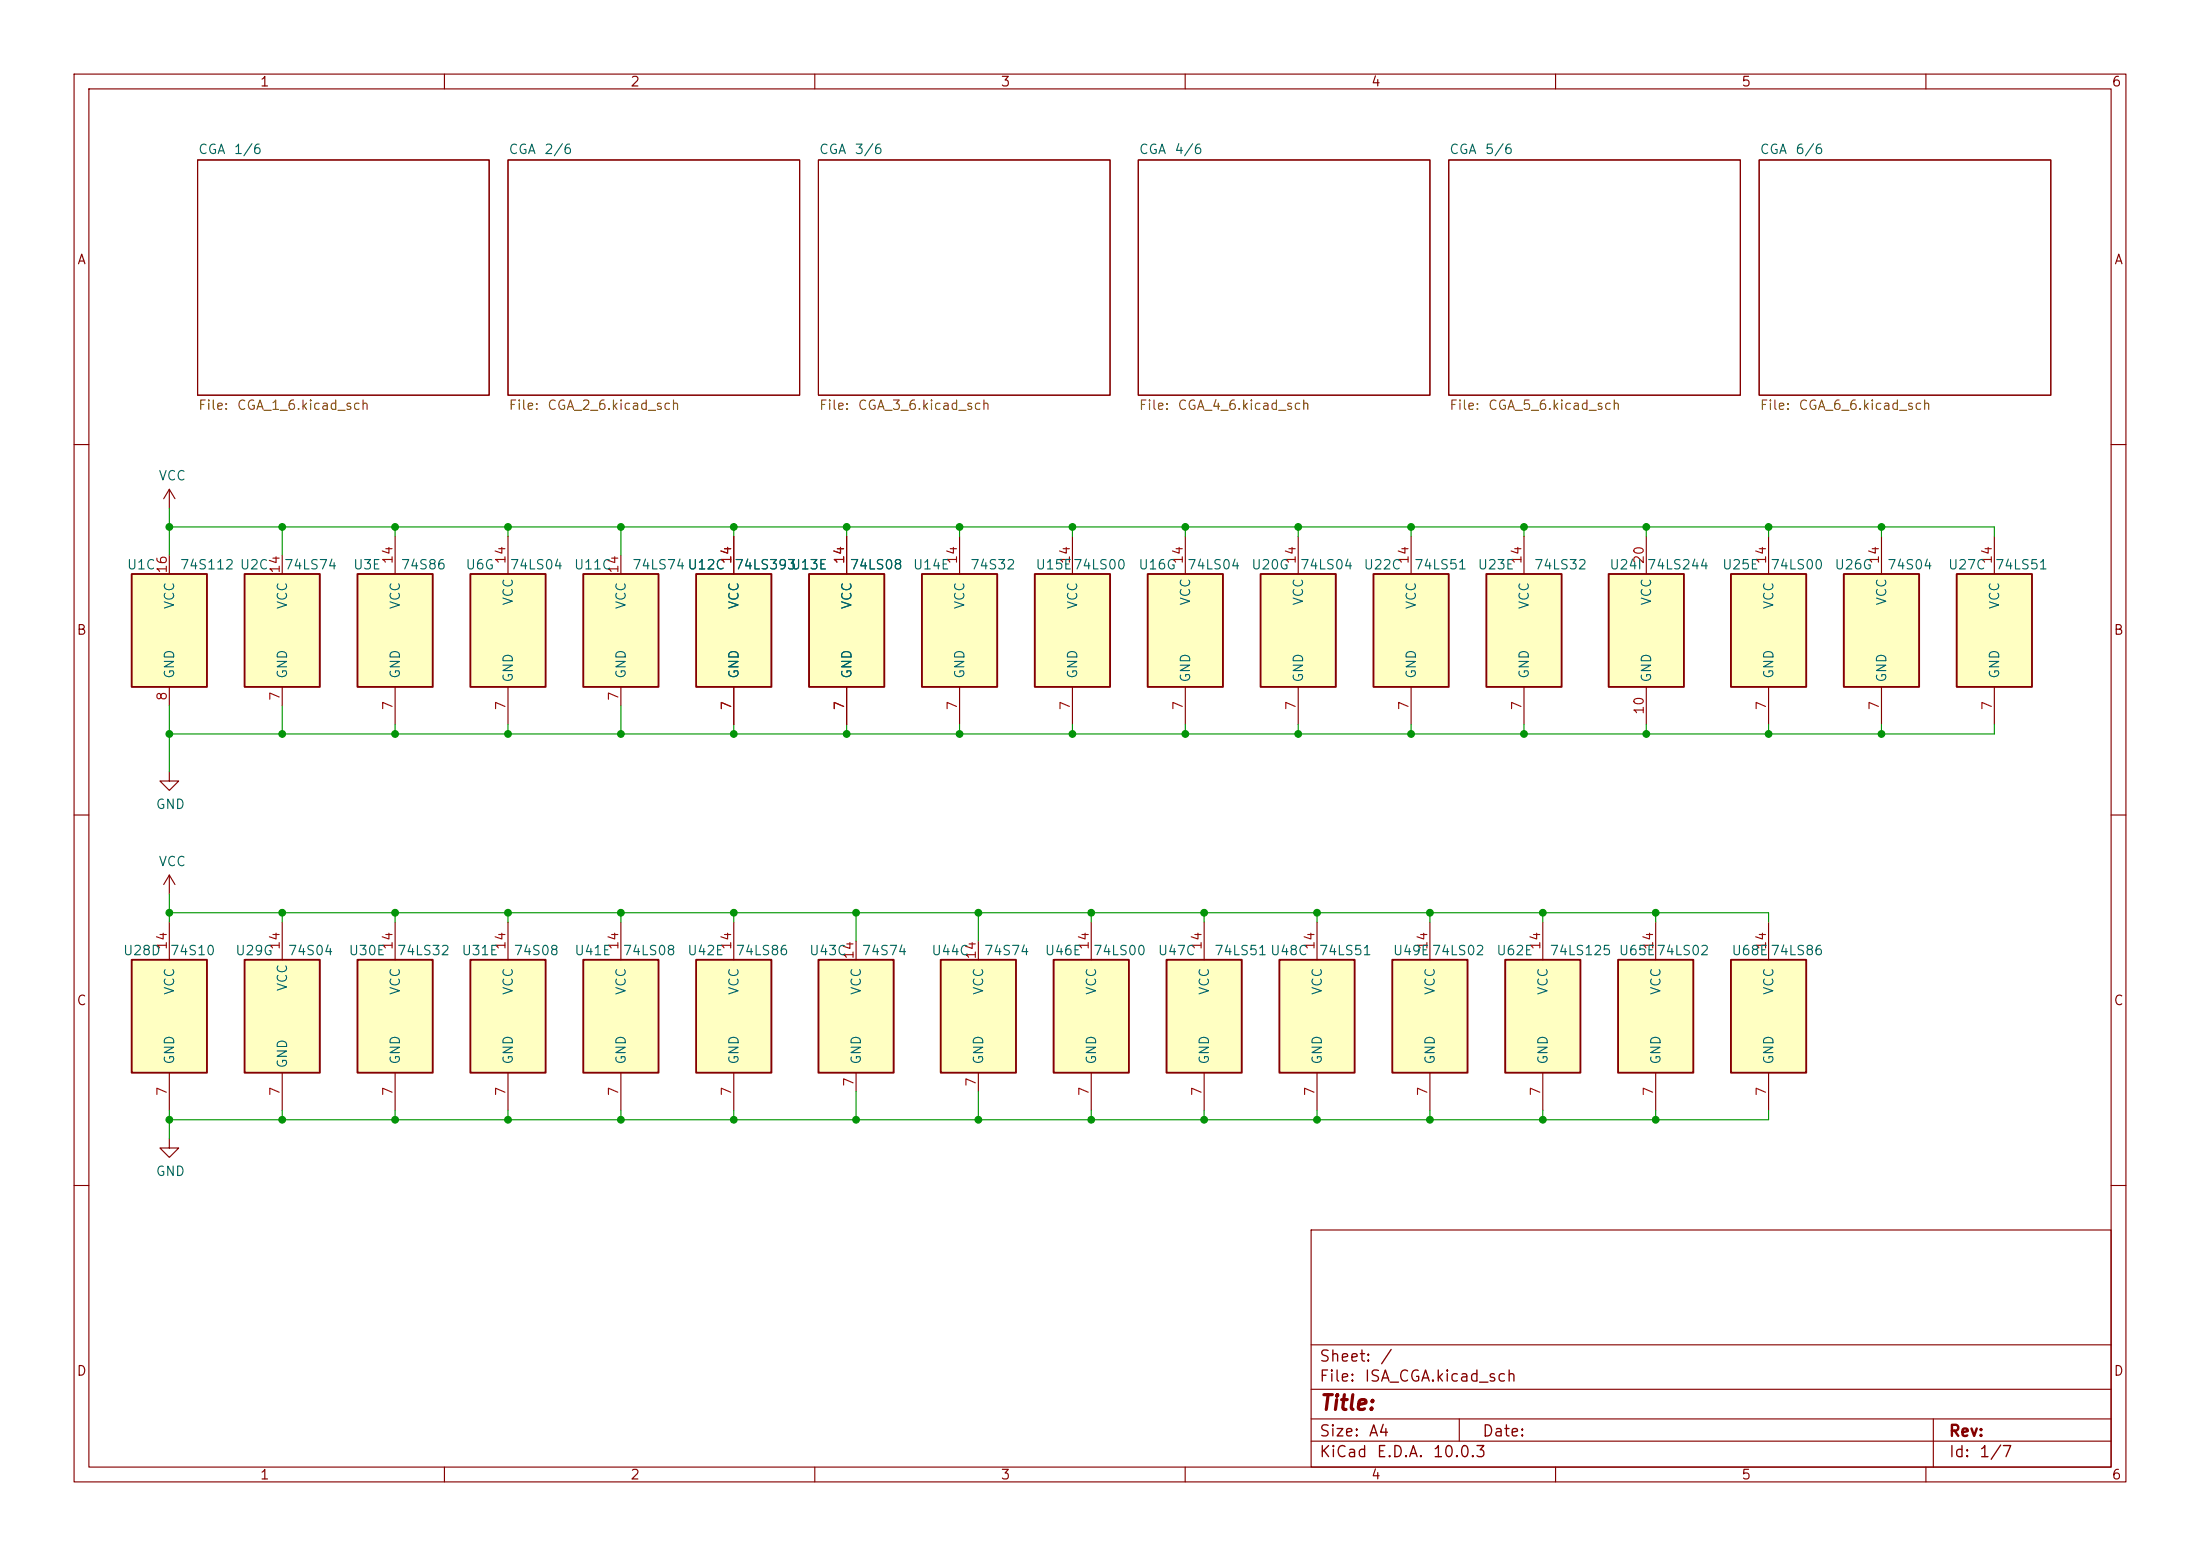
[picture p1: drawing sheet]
<svg xmlns="http://www.w3.org/2000/svg" width="297mm" height="210mm" viewBox="0 0 297 210" stroke-linecap="round" stroke-linejoin="round" font-family="sans-serif">
<g fill="none" stroke="#840000" stroke-width=".15">
<path d="M10 10h277v190h-277zM12 12h273v186h-273zM60 10v2M110 10v2M160 10v2M210 10v2M260 10v2M26.7 21.6h39.3v31.7h-39.3zM68.6 21.6h39.3v31.7h-39.3zM110.5 21.6h39.4v31.7h-39.4zM153.7 21.6h39.3v31.7h-39.3zM195.6 21.6h39.3v31.7h-39.3z"/>
<path d="M237.5 21.6h39.4v31.7h-39.4zM10 60h2M285 60h2M10 110h2M285 110h2M10 160h2M177 166h108v32h-108zM285 160h2M60 198v2M110 198v2M160 198v2M177 194.5h108"/>
<path d="M177 191.5h108M177 187.5h108M177 181.5h108M197 191.5v3M210 198v2M260 198v2M261 191.5v6.5"/>
</g>
<path d="M170.2 77.5h10.1v15.2h-10.1z" fill="#ffffc2"/>
<path d="M170.2 77.5h10.1v15.2h-10.1z" fill="none" stroke="#840000" stroke-width=".25"/>
<path d="M175.3 72.4v5.1M175.3 92.7v5.1" fill="none" stroke="#840000" stroke-width=".15"/>
<path d="M264.2 77.5h10.1v15.2h-10.1z" fill="#ffffc2"/>
<path d="M264.2 77.5h10.1v15.2h-10.1z" fill="none" stroke="#840000" stroke-width=".25"/>
<path d="M269.2 72.4v5.1M269.2 92.7v5.1" fill="none" stroke="#840000" stroke-width=".15"/>
<path d="M139.7 77.5h10.2v15.2h-10.2z" fill="#ffffc2"/>
<path d="M139.7 77.5h10.2v15.2h-10.2z" fill="none" stroke="#840000" stroke-width=".25"/>
<path d="M144.8 72.4v5.1M144.8 92.7v5.1" fill="none" stroke="#840000" stroke-width=".15"/>
<path d="M154.9 77.5h10.2v15.2h-10.2z" fill="#ffffc2"/>
<path d="M154.9 77.5h10.2v15.2h-10.2z" fill="none" stroke="#840000" stroke-width=".25"/>
<path d="M160 72.4v5.1M160 92.7v5.1M22.9 104.1v1.3h1.2l-1.2 1.3-1.3-1.3h1.3M22.9 118.1l-.8 1.3M22.9 118.1l.7 1.3M22.9 118.1v2.6" fill="none" stroke="#840000" stroke-width=".15"/>
<path d="M142.2 129.5h10.2v15.3h-10.2z" fill="#ffffc2"/>
<path d="M142.2 129.5h10.2v15.3h-10.2z" fill="none" stroke="#840000" stroke-width=".25"/>
<path d="M147.3 124.5v5M147.3 144.8v5.1" fill="none" stroke="#840000" stroke-width=".15"/>
<path d="M127 129.5h10.2v15.3h-10.2z" fill="#ffffc2"/>
<path d="M127 129.5h10.2v15.3h-10.2z" fill="none" stroke="#840000" stroke-width=".25"/>
<path d="M132.1 127v2.5M132.1 144.8v2.5" fill="none" stroke="#840000" stroke-width=".15"/>
<path d="M17.8 77.5h10.1v15.2h-10.1z" fill="#ffffc2"/>
<path d="M17.8 77.5h10.1v15.2h-10.1z" fill="none" stroke="#840000" stroke-width=".25"/>
<path d="M22.9 74.9v2.6M22.9 92.7v2.6" fill="none" stroke="#840000" stroke-width=".15"/>
<path d="M33 77.5h10.2v15.2h-10.2z" fill="#ffffc2"/>
<path d="M33 77.5h10.2v15.2h-10.2z" fill="none" stroke="#840000" stroke-width=".25"/>
<path d="M38.1 74.9v2.6M38.1 92.7v2.6" fill="none" stroke="#840000" stroke-width=".15"/>
<path d="M48.3 129.5h10.1v15.3h-10.1z" fill="#ffffc2"/>
<path d="M48.3 129.5h10.1v15.3h-10.1z" fill="none" stroke="#840000" stroke-width=".25"/>
<path d="M53.3 124.5v5M53.3 144.8v5.1" fill="none" stroke="#840000" stroke-width=".15"/>
<path d="M17.8 129.5h10.1v15.3h-10.1z" fill="#ffffc2"/>
<path d="M17.8 129.5h10.1v15.3h-10.1z" fill="none" stroke="#840000" stroke-width=".25"/>
<path d="M22.9 124.5v5M22.9 144.8v5.1" fill="none" stroke="#840000" stroke-width=".15"/>
<path d="M33 129.5h10.2v15.3h-10.2z" fill="#ffffc2"/>
<path d="M33 129.5h10.2v15.3h-10.2z" fill="none" stroke="#840000" stroke-width=".25"/>
<path d="M38.1 124.5v5M38.1 144.8v5.1" fill="none" stroke="#840000" stroke-width=".15"/>
<path d="M185.4 77.5h10.2v15.2h-10.2z" fill="#ffffc2"/>
<path d="M185.4 77.5h10.2v15.2h-10.2z" fill="none" stroke="#840000" stroke-width=".25"/>
<path d="M190.5 72.4v5.1M190.5 92.7v5.1" fill="none" stroke="#840000" stroke-width=".15"/>
<path d="M172.7 129.5h10.2v15.3h-10.2z" fill="#ffffc2"/>
<path d="M172.7 129.5h10.2v15.3h-10.2z" fill="none" stroke="#840000" stroke-width=".25"/>
<path d="M177.8 124.5v5M177.8 144.8v5.1" fill="none" stroke="#840000" stroke-width=".15"/>
<path d="M157.5 129.5h10.1v15.3h-10.1z" fill="#ffffc2"/>
<path d="M157.5 129.5h10.1v15.3h-10.1z" fill="none" stroke="#840000" stroke-width=".25"/>
<path d="M22.9 66l-.8 1.3M22.9 66l.7 1.3M22.9 66v2.6M162.6 124.5v5M162.6 144.8v5.1" fill="none" stroke="#840000" stroke-width=".15"/>
<path d="M124.5 77.5h10.1v15.2h-10.1z" fill="#ffffc2"/>
<path d="M124.5 77.5h10.1v15.2h-10.1z" fill="none" stroke="#840000" stroke-width=".25"/>
<path d="M129.5 72.4v5.1M129.5 92.7v5.1" fill="none" stroke="#840000" stroke-width=".15"/>
<path d="M109.2 77.5h10.2v15.2h-10.2z" fill="#ffffc2"/>
<path d="M109.2 77.5h10.2v15.2h-10.2z" fill="none" stroke="#840000" stroke-width=".25"/>
<path d="M114.3 72.4v5.1M114.3 92.7v5.1" fill="none" stroke="#840000" stroke-width=".15"/>
<path d="M78.7 77.5h10.2v15.2h-10.2z" fill="#ffffc2"/>
<path d="M78.7 77.5h10.2v15.2h-10.2z" fill="none" stroke="#840000" stroke-width=".25"/>
<path d="M83.8 74.9v2.6M83.8 92.7v2.6" fill="none" stroke="#840000" stroke-width=".15"/>
<path d="M94 77.5h10.1v15.2h-10.1z" fill="#ffffc2"/>
<path d="M94 77.5h10.1v15.2h-10.1z" fill="none" stroke="#840000" stroke-width=".25"/>
<path d="M99.1 72.4v5.1M99.1 92.7v5.1M22.9 153.7v1.2h1.2l-1.2 1.3-1.3-1.3h1.3" fill="none" stroke="#840000" stroke-width=".15"/>
<path d="M94 129.5h10.1v15.3h-10.1z" fill="#ffffc2"/>
<path d="M94 129.5h10.1v15.3h-10.1z" fill="none" stroke="#840000" stroke-width=".25"/>
<path d="M99.1 124.5v5M99.1 144.8v5.1" fill="none" stroke="#840000" stroke-width=".15"/>
<path d="M218.4 129.5h10.2v15.3h-10.2z" fill="#ffffc2"/>
<path d="M218.4 129.5h10.2v15.3h-10.2z" fill="none" stroke="#840000" stroke-width=".25"/>
<path d="M223.5 124.5v5M223.5 144.8v5.1" fill="none" stroke="#840000" stroke-width=".15"/>
<path d="M233.7 129.5h10.1v15.3h-10.1z" fill="#ffffc2"/>
<path d="M233.7 129.5h10.1v15.3h-10.1z" fill="none" stroke="#840000" stroke-width=".25"/>
<path d="M238.8 124.5v5M238.8 144.8v5.1" fill="none" stroke="#840000" stroke-width=".15"/>
<path d="M63.5 77.5h10.2v15.2h-10.2z" fill="#ffffc2"/>
<path d="M63.5 77.5h10.2v15.2h-10.2z" fill="none" stroke="#840000" stroke-width=".25"/>
<path d="M68.6 72.4v5.1M68.6 92.7v5.1" fill="none" stroke="#840000" stroke-width=".15"/>
<path d="M78.7 129.5h10.2v15.3h-10.2z" fill="#ffffc2"/>
<path d="M78.7 129.5h10.2v15.3h-10.2z" fill="none" stroke="#840000" stroke-width=".25"/>
<path d="M83.8 124.5v5M83.8 144.8v5.1" fill="none" stroke="#840000" stroke-width=".15"/>
<path d="M63.5 129.5h10.2v15.3h-10.2z" fill="#ffffc2"/>
<path d="M63.5 129.5h10.2v15.3h-10.2z" fill="none" stroke="#840000" stroke-width=".25"/>
<path d="M68.6 124.5v5M68.6 144.8v5.1" fill="none" stroke="#840000" stroke-width=".15"/>
<path d="M110.5 129.5h10.1v15.3h-10.1z" fill="#ffffc2"/>
<path d="M110.5 129.5h10.1v15.3h-10.1z" fill="none" stroke="#840000" stroke-width=".25"/>
<path d="M115.6 127v2.5M115.6 144.8v2.5" fill="none" stroke="#840000" stroke-width=".15"/>
<path d="M233.7 77.5h10.1v15.2h-10.1z" fill="#ffffc2"/>
<path d="M233.7 77.5h10.1v15.2h-10.1z" fill="none" stroke="#840000" stroke-width=".25"/>
<path d="M238.8 72.4v5.1M238.8 92.7v5.1" fill="none" stroke="#840000" stroke-width=".15"/>
<path d="M217.2 77.5h10.1v15.2h-10.1z" fill="#ffffc2"/>
<path d="M217.2 77.5h10.1v15.2h-10.1z" fill="none" stroke="#840000" stroke-width=".25"/>
<path d="M222.2 72.4v5.1M222.2 92.7v5.1" fill="none" stroke="#840000" stroke-width=".15"/>
<path d="M203.2 129.5h10.2v15.3h-10.2z" fill="#ffffc2"/>
<path d="M203.2 129.5h10.2v15.3h-10.2z" fill="none" stroke="#840000" stroke-width=".25"/>
<path d="M208.3 124.5v5M208.3 144.8v5.1" fill="none" stroke="#840000" stroke-width=".15"/>
<path d="M188 129.5h10.1v15.3h-10.1z" fill="#ffffc2"/>
<path d="M188 129.5h10.1v15.3h-10.1z" fill="none" stroke="#840000" stroke-width=".25"/>
<path d="M193 124.5v5M193 144.8v5.1" fill="none" stroke="#840000" stroke-width=".15"/>
<path d="M48.3 77.5h10.1v15.2h-10.1z" fill="#ffffc2"/>
<path d="M48.3 77.5h10.1v15.2h-10.1z" fill="none" stroke="#840000" stroke-width=".25"/>
<path d="M53.3 72.4v5.1M53.3 92.7v5.1" fill="none" stroke="#840000" stroke-width=".15"/>
<path d="M200.7 77.5h10.1v15.2h-10.1z" fill="#ffffc2"/>
<path d="M200.7 77.5h10.1v15.2h-10.1z" fill="none" stroke="#840000" stroke-width=".25"/>
<path d="M205.7 72.4v5.1M205.7 92.7v5.1" fill="none" stroke="#840000" stroke-width=".15"/>
<path d="M248.9 77.5h10.2v15.2h-10.2z" fill="#ffffc2"/>
<path d="M248.9 77.5h10.2v15.2h-10.2z" fill="none" stroke="#840000" stroke-width=".25"/>
<path d="M99.1 72.4v5.1M114.3 72.4v5.1M254 72.4v5.1M99.1 92.7v5.1M114.3 92.7v5.1M254 92.7v5.1" fill="none" stroke="#840000" stroke-width=".15"/>
<g fill="none" stroke="#009600" stroke-width=".15">
<path d="M22.9 71.1h246.3v1.3M22.9 68.6v6.3M38.1 71.1v3.8M53.3 71.1v1.3M68.6 71.1v1.3M83.8 71.1v3.8M99.1 71.1v1.3M114.3 71.1v1.3M129.5 71.1v1.3M144.8 71.1v1.3M160 71.1v1.3M175.3 71.1v1.3"/>
<path d="M190.5 71.1v1.3M205.7 71.1v1.3M222.2 71.1v1.3M238.8 71.1v1.3M254 71.1v1.3M22.9 95.3v8.8M38.1 95.3v3.8M53.3 97.8v1.3M68.6 97.8v1.3M83.8 95.3v3.8M99.1 97.8v1.3M114.3 97.8v1.3"/>
<path d="M129.5 97.8v1.3M144.8 97.8v1.3M160 97.8v1.3M175.3 97.8v1.3M190.5 97.8v1.3M205.7 97.8v1.3M222.2 97.8v1.3M238.8 97.8v1.3M254 97.8v1.3M269.2 97.8v1.3h-246.3M22.9 123.2h215.9v1.3M22.9 120.7v3.8"/>
<path d="M38.1 123.2v1.3M53.3 123.2v1.3M68.6 123.2v1.3M83.8 123.2v1.3M99.1 123.2v1.3M115.6 123.2v3.8M132.1 123.2v3.8M147.3 123.2v1.3M162.6 123.2v1.3M177.8 123.2v1.3M193 123.2v1.3M208.3 123.2v1.3"/>
<path d="M223.5 123.2v1.3M22.9 149.9v3.8M38.1 149.9v1.2M53.3 149.9v1.2M68.6 149.9v1.2M83.8 149.9v1.2M99.1 149.9v1.2M115.6 147.3v3.8M132.1 147.3v3.8M147.3 149.9v1.2M162.6 149.9v1.2M177.8 149.9v1.2"/>
<path d="M193 149.9v1.2M208.3 149.9v1.2M223.5 149.9v1.2M238.8 149.9v1.2h-215.9"/>
</g>
<g fill="#009600" stroke="#009600" stroke-width=".14">
<circle cx="222.2" cy="71.1" r=".46"/>
<circle cx="205.7" cy="71.1" r=".46"/>
<circle cx="254" cy="99.1" r=".46"/>
<circle cx="238.8" cy="99.1" r=".46"/>
<circle cx="222.2" cy="99.1" r=".46"/>
<circle cx="238.8" cy="71.1" r=".46"/>
<circle cx="254" cy="71.1" r=".46"/>
<circle cx="205.7" cy="99.1" r=".46"/>
<circle cx="53.3" cy="151.1" r=".46"/>
<circle cx="38.1" cy="151.1" r=".46"/>
<circle cx="53.3" cy="123.2" r=".46"/>
<circle cx="38.1" cy="123.2" r=".46"/>
<circle cx="22.9" cy="71.1" r=".46"/>
<circle cx="38.1" cy="71.1" r=".46"/>
<circle cx="22.9" cy="123.2" r=".46"/>
<circle cx="38.1" cy="99.1" r=".46"/>
<circle cx="22.9" cy="99.1" r=".46"/>
<circle cx="22.9" cy="151.1" r=".46"/>
<circle cx="144.8" cy="99.1" r=".46"/>
<circle cx="132.1" cy="123.2" r=".46"/>
<circle cx="129.5" cy="99.1" r=".46"/>
<circle cx="147.3" cy="123.2" r=".46"/>
<circle cx="144.8" cy="71.1" r=".46"/>
<circle cx="160" cy="71.1" r=".46"/>
<circle cx="190.5" cy="71.1" r=".46"/>
<circle cx="175.3" cy="71.1" r=".46"/>
<circle cx="175.3" cy="99.1" r=".46"/>
<circle cx="190.5" cy="99.1" r=".46"/>
<circle cx="160" cy="99.1" r=".46"/>
<circle cx="129.5" cy="71.1" r=".46"/>
<circle cx="114.3" cy="99.1" r=".46"/>
<circle cx="99.1" cy="99.1" r=".46"/>
<circle cx="115.6" cy="151.1" r=".46"/>
<circle cx="99.1" cy="151.1" r=".46"/>
<circle cx="83.8" cy="151.1" r=".46"/>
<circle cx="115.6" cy="123.2" r=".46"/>
<circle cx="99.1" cy="123.2" r=".46"/>
<circle cx="68.6" cy="151.1" r=".46"/>
<circle cx="53.3" cy="99.1" r=".46"/>
<circle cx="68.6" cy="99.1" r=".46"/>
<circle cx="83.8" cy="123.2" r=".46"/>
<circle cx="68.6" cy="123.2" r=".46"/>
<circle cx="99.1" cy="71.1" r=".46"/>
<circle cx="53.3" cy="71.1" r=".46"/>
<circle cx="68.6" cy="71.1" r=".46"/>
<circle cx="83.8" cy="99.1" r=".46"/>
<circle cx="83.8" cy="71.1" r=".46"/>
<circle cx="114.3" cy="71.1" r=".46"/>
<circle cx="177.8" cy="123.2" r=".46"/>
<circle cx="147.3" cy="151.1" r=".46"/>
<circle cx="162.6" cy="151.1" r=".46"/>
<circle cx="132.1" cy="151.1" r=".46"/>
<circle cx="162.6" cy="123.2" r=".46"/>
<circle cx="193" cy="151.1" r=".46"/>
<circle cx="177.8" cy="151.1" r=".46"/>
<circle cx="193" cy="123.2" r=".46"/>
<circle cx="208.3" cy="123.2" r=".46"/>
<circle cx="223.5" cy="123.2" r=".46"/>
<circle cx="223.5" cy="151.1" r=".46"/>
<circle cx="208.3" cy="151.1" r=".46"/>
</g>
<text font-size="2" fill="#840000" x="178" y="190.8">Title:</text>
<g font-size="1.5" fill="#840000">
<text x="178" y="184.2">Sheet:</text>
<text x="186.2" y="184.2">/</text>
<text x="178" y="186.9">File:</text>
<text x="184.1" y="186.9">ISA_CGA.kicad_sch</text>
<text x="178" y="197.1">KiCad</text>
<text x="178" y="194.3">Size:</text>
<text x="184.7" y="194.3">A4</text>
<text x="185.7" y="197.1">E.D.A.</text>
<text x="193.3" y="197.1">10.0.3</text>
<text x="200" y="194.3">Date:</text>
<text x="263" y="194.3">Rev:</text>
<text x="263" y="197.1">Id:</text>
<text x="267.1" y="197.1">1/7</text>
</g>
<g font-size="1.3" fill="#840000">
<text x="35" y="12">1</text>
<text x="85" y="12">2</text>
<text x="135" y="12">3</text>
<text x="185" y="12">4</text>
<text x="235" y="12">5</text>
<text x="285" y="12">6</text>
<text x="10.3" y="36">A</text>
<text x="285.3" y="36">A</text>
<text x="10.3" y="86">B</text>
<text x="285.3" y="86">B</text>
<text x="10.3" y="136">C</text>
<text x="285.3" y="136">C</text>
<text x="10.3" y="186">D</text>
<text x="285.3" y="186">D</text>
<text x="35" y="200">1</text>
<text x="85" y="200">2</text>
<text x="135" y="200">3</text>
<text x="185" y="200">4</text>
<text x="235" y="200">5</text>
<text x="285" y="200">6</text>
</g>
<g font-size="1.3" fill="#006464">
<text x="26.7" y="21.1">CGA</text>
<text x="31.5" y="21.1">1/6</text>
<text x="68.6" y="21.1">CGA</text>
<text x="73.4" y="21.1">2/6</text>
<text x="110.5" y="21.1">CGA</text>
<text x="115.3" y="21.1">3/6</text>
<text x="153.7" y="21.1">CGA</text>
<text x="158.5" y="21.1">4/6</text>
<text x="195.6" y="21.1">CGA</text>
<text x="200.4" y="21.1">5/6</text>
<text x="237.5" y="21.1">CGA</text>
<text x="242.3" y="21.1">6/6</text>
<text x="21.3" y="65.2">VCC</text>
<text x="17" y="77.2">U1C</text>
<text x="24.2" y="77.2">74S112 U2C</text>
<text x="38.3" y="77.2">74LS74</text>
<text x="47.6" y="77.2">U3E</text>
<text x="54" y="77.2">74S86</text>
<text x="62.8" y="77.2">U6G</text>
<text x="68.8" y="77.2">74LS04</text>
<text x="77.4" y="77.2">U11C</text>
<text x="85.3" y="77.2">74LS74U12C</text>
<text x="92.7" y="77.2">U12C</text>
<text x="99.1" y="77.2">74LS393</text>
<text x="106.6" y="77.2">U13E</text>
<text x="114.6" y="77.2">74LS08</text>
<text x="123.2" y="77.2">U14E</text>
<text x="130.9" y="77.2">74S32</text>
<text x="139.7" y="77.2">U15E</text>
<text x="144.8" y="77.2">74LS00</text>
<text x="153.6" y="77.2">U16G</text>
<text x="160.2" y="77.2">74LS04</text>
<text x="168.8" y="77.2">U20G</text>
<text x="175.4" y="77.2">74LS04</text>
<text x="184" y="77.2">U22C</text>
<text x="190.8" y="77.2">74LS51</text>
<text x="199.4" y="77.2">U23E</text>
<text x="207" y="77.2">74LS32</text>
<text x="217.2" y="77.2">U24I</text>
<text x="222.3" y="77.2">74LS244</text>
<text x="232.4" y="77.2">U25E</text>
<text x="238.9" y="77.2">74LS00</text>
<text x="247.6" y="77.2">U26G</text>
<text x="254.7" y="77.2">74S04</text>
<text x="262.9" y="77.2">U27C</text>
<text x="269.2" y="77.2">74LS51</text>
<text x="23.8" y="82.3" transform="rotate(-90 23.8 82.3)">VCC</text>
<text x="39.1" y="82.3" transform="rotate(-90 39.1 82.3)">VCC</text>
<text x="54.3" y="82.3" transform="rotate(-90 54.3 82.3)">VCC</text>
<text x="69.6" y="81.8" transform="rotate(-90 69.6 81.8)">VCC</text>
<text x="84.8" y="82.3" transform="rotate(-90 84.8 82.3)">VCC</text>
<text x="100" y="82.3" transform="rotate(-90 100 82.3)">VCC</text>
<text x="115.3" y="82.3" transform="rotate(-90 115.3 82.3)">VCC</text>
<text x="130.5" y="82.3" transform="rotate(-90 130.5 82.3)">VCC</text>
<text x="145.8" y="82.3" transform="rotate(-90 145.8 82.3)">VCC</text>
<text x="161" y="81.8" transform="rotate(-90 161 81.8)">VCC</text>
<text x="176.2" y="81.8" transform="rotate(-90 176.2 81.8)">VCC</text>
<text x="191.5" y="82.3" transform="rotate(-90 191.5 82.3)">VCC</text>
<text x="206.7" y="82.3" transform="rotate(-90 206.7 82.3)">VCC</text>
<text x="223.2" y="81.8" transform="rotate(-90 223.2 81.8)">VCC</text>
<text x="239.7" y="82.3" transform="rotate(-90 239.7 82.3)">VCC</text>
<text x="255" y="81.8" transform="rotate(-90 255 81.8)">VCC</text>
<text x="270.2" y="82.3" transform="rotate(-90 270.2 82.3)">VCC</text>
<text x="23.8" y="91.7" transform="rotate(-90 23.8 91.7)">GND</text>
<text x="39.1" y="91.7" transform="rotate(-90 39.1 91.7)">GND</text>
<text x="54.3" y="91.7" transform="rotate(-90 54.3 91.7)">GND</text>
<text x="69.6" y="92.2" transform="rotate(-90 69.6 92.2)">GND</text>
<text x="84.8" y="91.7" transform="rotate(-90 84.8 91.7)">GND</text>
<text x="100" y="91.7" transform="rotate(-90 100 91.7)">GND</text>
<text x="115.3" y="91.7" transform="rotate(-90 115.3 91.7)">GND</text>
<text x="130.5" y="91.7" transform="rotate(-90 130.5 91.7)">GND</text>
<text x="145.8" y="91.7" transform="rotate(-90 145.8 91.7)">GND</text>
<text x="161" y="92.2" transform="rotate(-90 161 92.2)">GND</text>
<text x="176.2" y="92.2" transform="rotate(-90 176.2 92.2)">GND</text>
<text x="191.5" y="91.7" transform="rotate(-90 191.5 91.7)">GND</text>
<text x="206.7" y="91.7" transform="rotate(-90 206.7 91.7)">GND</text>
<text x="223.2" y="92.2" transform="rotate(-90 223.2 92.2)">GND</text>
<text x="239.7" y="91.7" transform="rotate(-90 239.7 91.7)">GND</text>
<text x="255" y="92.2" transform="rotate(-90 255 92.2)">GND</text>
<text x="270.2" y="91.7" transform="rotate(-90 270.2 91.7)">GND</text>
<text x="21" y="109.5">GND</text>
<text x="21.3" y="117.2">VCC</text>
<text x="16.5" y="129.2">U28D</text>
<text x="22.9" y="129.2">74S10</text>
<text x="31.7" y="129.2">U29G</text>
<text x="38.8" y="129.2">74S04</text>
<text x="47" y="129.2">U30E</text>
<text x="53.5" y="129.2">74LS32</text>
<text x="62.2" y="129.2">U31E</text>
<text x="69.3" y="129.2">74S08</text>
<text x="77.5" y="129.2">U41E</text>
<text x="84" y="129.2">74LS08</text>
<text x="92.7" y="129.2">U42E</text>
<text x="99.2" y="129.2">74LS86</text>
<text x="109.1" y="129.2">U43C</text>
<text x="116.3" y="129.2">74S74</text>
<text x="125.7" y="129.2">U44C</text>
<text x="132.8" y="129.2">74S74</text>
<text x="141" y="129.2">U46E</text>
<text x="147.5" y="129.2">74LS00</text>
<text x="156.2" y="129.2">U47C</text>
<text x="163.8" y="129.2">74LS51 U48C</text>
<text x="178" y="129.2">74LS51</text>
<text x="187.9" y="129.2">U49E</text>
<text x="193.2" y="129.2">74LS02</text>
<text x="201.9" y="129.2">U62E</text>
<text x="209.1" y="129.2">74LS125 U65E</text>
<text x="223.5" y="129.2">74LS02</text>
<text x="233.7" y="129.2">U68E</text>
<text x="238.9" y="129.2">74LS86</text>
<text x="23.8" y="134.4" transform="rotate(-90 23.8 134.4)">VCC</text>
<text x="39.1" y="133.9" transform="rotate(-90 39.1 133.9)">VCC</text>
<text x="54.3" y="134.4" transform="rotate(-90 54.3 134.4)">VCC</text>
<text x="69.6" y="134.4" transform="rotate(-90 69.6 134.4)">VCC</text>
<text x="84.8" y="134.4" transform="rotate(-90 84.8 134.4)">VCC</text>
<text x="100" y="134.4" transform="rotate(-90 100 134.4)">VCC</text>
<text x="116.5" y="134.4" transform="rotate(-90 116.5 134.4)">VCC</text>
<text x="133.1" y="134.4" transform="rotate(-90 133.1 134.4)">VCC</text>
<text x="148.3" y="134.4" transform="rotate(-90 148.3 134.4)">VCC</text>
<text x="163.5" y="134.4" transform="rotate(-90 163.5 134.4)">VCC</text>
<text x="178.8" y="134.4" transform="rotate(-90 178.8 134.4)">VCC</text>
<text x="194" y="134.4" transform="rotate(-90 194 134.4)">VCC</text>
<text x="209.3" y="134.4" transform="rotate(-90 209.3 134.4)">VCC</text>
<text x="224.5" y="134.4" transform="rotate(-90 224.5 134.4)">VCC</text>
<text x="239.7" y="134.4" transform="rotate(-90 239.7 134.4)">VCC</text>
<text x="23.8" y="143.8" transform="rotate(-90 23.8 143.8)">GND</text>
<text x="54.3" y="143.8" transform="rotate(-90 54.3 143.8)">GND</text>
<text x="69.6" y="143.8" transform="rotate(-90 69.6 143.8)">GND</text>
<text x="84.8" y="143.8" transform="rotate(-90 84.8 143.8)">GND</text>
<text x="100" y="143.8" transform="rotate(-90 100 143.8)">GND</text>
<text x="116.5" y="143.8" transform="rotate(-90 116.5 143.8)">GND</text>
<text x="133.1" y="143.8" transform="rotate(-90 133.1 143.8)">GND</text>
<text x="148.3" y="143.8" transform="rotate(-90 148.3 143.8)">GND</text>
<text x="163.5" y="143.8" transform="rotate(-90 163.5 143.8)">GND</text>
<text x="178.8" y="143.8" transform="rotate(-90 178.8 143.8)">GND</text>
<text x="194" y="143.8" transform="rotate(-90 194 143.8)">GND</text>
<text x="209.3" y="143.8" transform="rotate(-90 209.3 143.8)">GND</text>
<text x="224.5" y="143.8" transform="rotate(-90 224.5 143.8)">GND</text>
<text x="239.7" y="143.8" transform="rotate(-90 239.7 143.8)">GND</text>
<text x="39.1" y="144.3" transform="rotate(-90 39.1 144.3)">GND</text>
<text x="21" y="159">GND</text>
</g>
<g font-size="1.3" fill="#725600">
<text x="26.7" y="55.6">File:</text>
<text x="31.9" y="55.6">CGA_1_6.kicad_sch</text>
<text x="68.6" y="55.6">File:</text>
<text x="73.8" y="55.6">CGA_2_6.kicad_sch</text>
<text x="110.5" y="55.6">File:</text>
<text x="115.7" y="55.6">CGA_3_6.kicad_sch</text>
<text x="153.7" y="55.6">File:</text>
<text x="158.9" y="55.6">CGA_4_6.kicad_sch</text>
<text x="195.6" y="55.6">File:</text>
<text x="200.8" y="55.6">CGA_5_6.kicad_sch</text>
<text x="237.5" y="55.6">File:</text>
<text x="242.7" y="55.6">CGA_6_6.kicad_sch</text>
</g>
<g font-size="1.3" fill="#a90000">
<text x="22.8" y="77.5" transform="rotate(-90 22.8 77.5)">16</text>
<text x="38.1" y="77.5" transform="rotate(-90 38.1 77.5)">14</text>
<text x="53.3" y="76.2" transform="rotate(-90 53.3 76.2)">14</text>
<text x="68.6" y="76.2" transform="rotate(-90 68.6 76.2)">14</text>
<text x="83.8" y="77.5" transform="rotate(-90 83.8 77.5)">14</text>
<text x="99" y="76.2" transform="rotate(-90 99 76.2)">14</text>
<text x="114.3" y="76.2" transform="rotate(-90 114.3 76.2)">14</text>
<text x="129.5" y="76.2" transform="rotate(-90 129.5 76.2)">14</text>
<text x="144.8" y="76.2" transform="rotate(-90 144.8 76.2)">14</text>
<text x="160" y="76.2" transform="rotate(-90 160 76.2)">14</text>
<text x="175.2" y="76.2" transform="rotate(-90 175.2 76.2)">14</text>
<text x="190.5" y="76.2" transform="rotate(-90 190.5 76.2)">14</text>
<text x="205.7" y="76.2" transform="rotate(-90 205.7 76.2)">14</text>
<text x="222.2" y="76.2" transform="rotate(-90 222.2 76.2)">20</text>
<text x="238.7" y="76.2" transform="rotate(-90 238.7 76.2)">14</text>
<text x="254" y="76.2" transform="rotate(-90 254 76.2)">14</text>
<text x="269.2" y="76.2" transform="rotate(-90 269.2 76.2)">14</text>
<text x="22.8" y="94.7" transform="rotate(-90 22.8 94.7)">8</text>
<text x="38.1" y="94.7" transform="rotate(-90 38.1 94.7)">7</text>
<text x="53.3" y="96" transform="rotate(-90 53.3 96)">7</text>
<text x="68.6" y="96" transform="rotate(-90 68.6 96)">7</text>
<text x="83.8" y="94.7" transform="rotate(-90 83.8 94.7)">7</text>
<text x="99" y="96" transform="rotate(-90 99 96)">7</text>
<text x="114.3" y="96" transform="rotate(-90 114.3 96)">7</text>
<text x="129.5" y="96" transform="rotate(-90 129.5 96)">7</text>
<text x="144.8" y="96" transform="rotate(-90 144.8 96)">7</text>
<text x="160" y="96" transform="rotate(-90 160 96)">7</text>
<text x="175.2" y="96" transform="rotate(-90 175.2 96)">7</text>
<text x="190.5" y="96" transform="rotate(-90 190.5 96)">7</text>
<text x="205.7" y="96" transform="rotate(-90 205.7 96)">7</text>
<text x="238.7" y="96" transform="rotate(-90 238.7 96)">7</text>
<text x="254" y="96" transform="rotate(-90 254 96)">7</text>
<text x="269.2" y="96" transform="rotate(-90 269.2 96)">7</text>
<text x="222.2" y="96.6" transform="rotate(-90 222.2 96.6)">10</text>
<text x="22.8" y="128.3" transform="rotate(-90 22.8 128.3)">14</text>
<text x="38.1" y="128.3" transform="rotate(-90 38.1 128.3)">14</text>
<text x="53.3" y="128.3" transform="rotate(-90 53.3 128.3)">14</text>
<text x="68.6" y="128.3" transform="rotate(-90 68.6 128.3)">14</text>
<text x="83.8" y="128.3" transform="rotate(-90 83.8 128.3)">14</text>
<text x="99" y="128.3" transform="rotate(-90 99 128.3)">14</text>
<text x="115.5" y="129.6" transform="rotate(-90 115.5 129.6)">14</text>
<text x="132.1" y="129.6" transform="rotate(-90 132.1 129.6)">14</text>
<text x="147.3" y="128.3" transform="rotate(-90 147.3 128.3)">14</text>
<text x="162.5" y="128.3" transform="rotate(-90 162.5 128.3)">14</text>
<text x="177.8" y="128.3" transform="rotate(-90 177.8 128.3)">14</text>
<text x="193" y="128.3" transform="rotate(-90 193 128.3)">14</text>
<text x="208.3" y="128.3" transform="rotate(-90 208.3 128.3)">14</text>
<text x="223.5" y="128.3" transform="rotate(-90 223.5 128.3)">14</text>
<text x="238.7" y="128.3" transform="rotate(-90 238.7 128.3)">14</text>
<text x="22.8" y="148" transform="rotate(-90 22.8 148)">7</text>
<text x="38.1" y="148" transform="rotate(-90 38.1 148)">7</text>
<text x="53.3" y="148" transform="rotate(-90 53.3 148)">7</text>
<text x="68.6" y="148" transform="rotate(-90 68.6 148)">7</text>
<text x="83.8" y="148" transform="rotate(-90 83.8 148)">7</text>
<text x="99" y="148" transform="rotate(-90 99 148)">7</text>
<text x="115.5" y="146.8" transform="rotate(-90 115.5 146.8)">7</text>
<text x="132.1" y="146.8" transform="rotate(-90 132.1 146.8)">7</text>
<text x="147.3" y="148" transform="rotate(-90 147.3 148)">7</text>
<text x="162.5" y="148" transform="rotate(-90 162.5 148)">7</text>
<text x="177.8" y="148" transform="rotate(-90 177.8 148)">7</text>
<text x="193" y="148" transform="rotate(-90 193 148)">7</text>
<text x="208.3" y="148" transform="rotate(-90 208.3 148)">7</text>
<text x="223.5" y="148" transform="rotate(-90 223.5 148)">7</text>
<text x="238.7" y="148" transform="rotate(-90 238.7 148)">7</text>
</g>
</svg>
